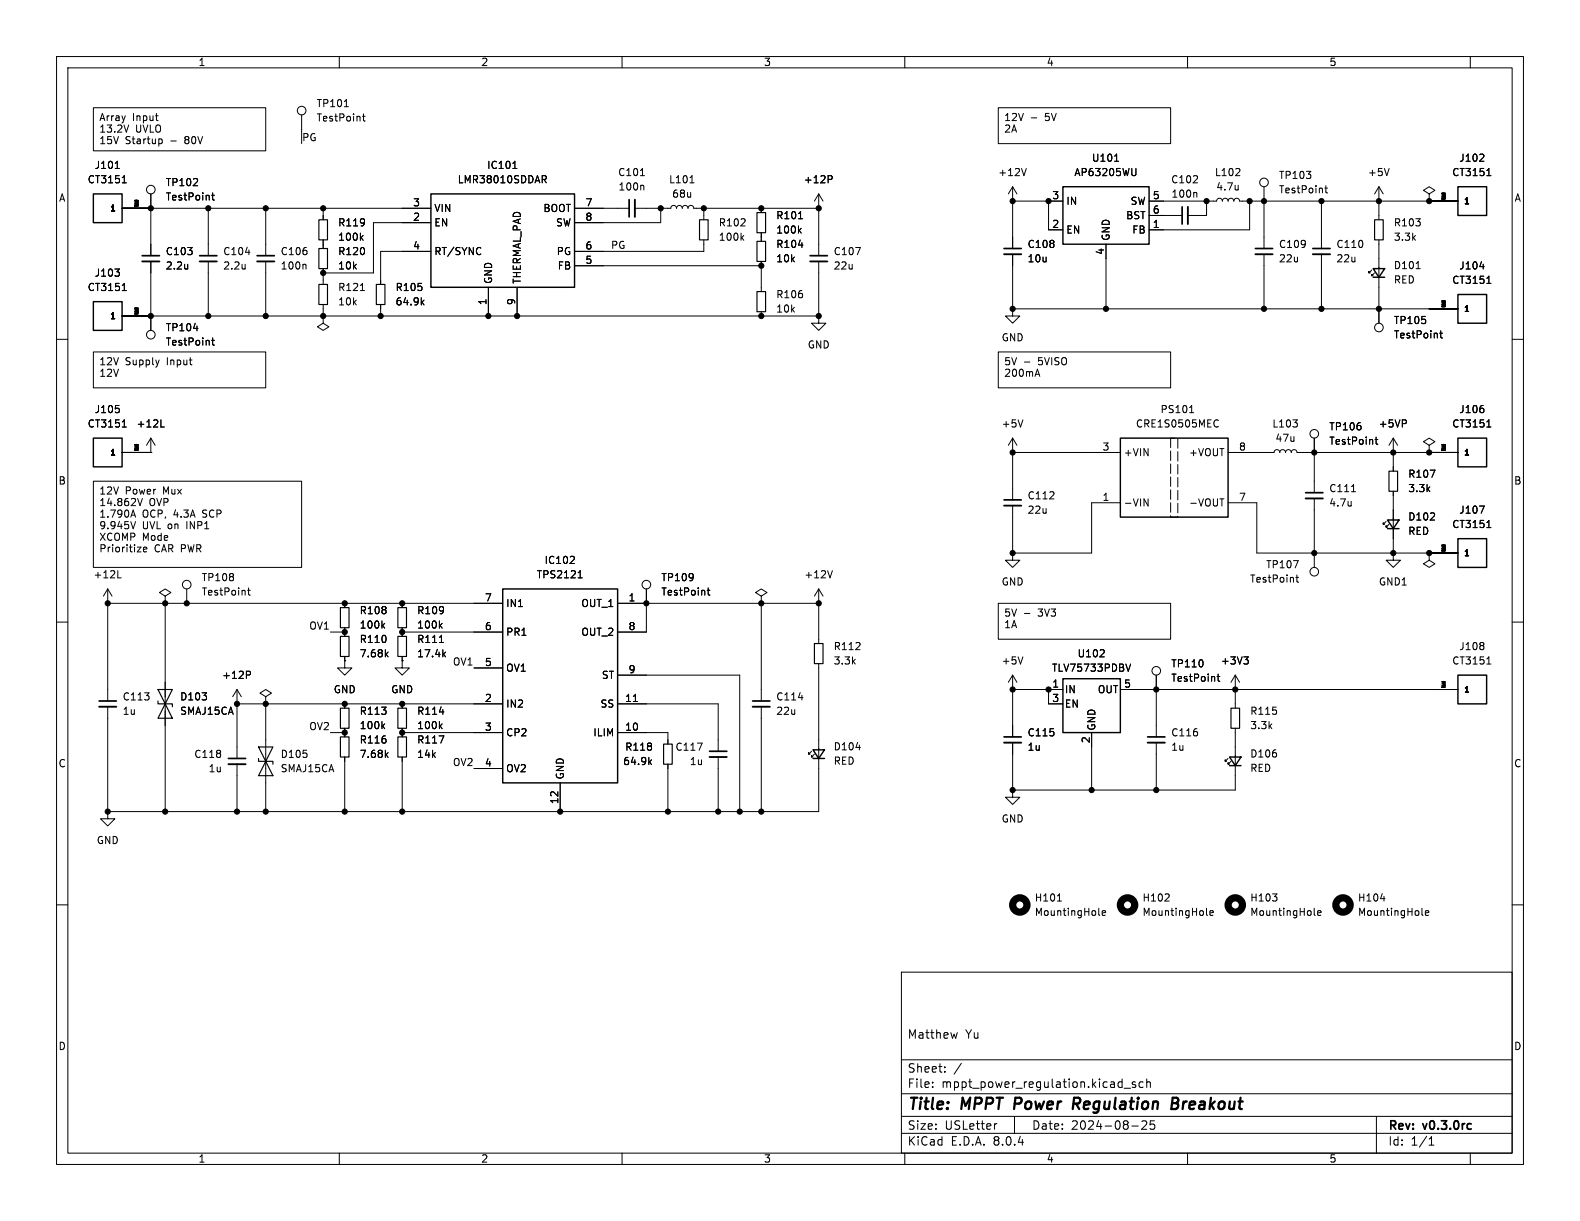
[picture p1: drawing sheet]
<svg xmlns="http://www.w3.org/2000/svg" width="279mm" height="216mm" viewBox="0 0 279 216" stroke-linecap="round" stroke-linejoin="round" font-family="sans-serif">
<g fill="none" stroke="#000" stroke-width=".18">
<path d="M10 10h259.4v195.9h-259.4zM12 12h255.4v191.9h-255.4zM16.5 19.1h30.5v7.6h-30.5zM60 10v2M60.9 18.9h.7M110 10v2M160 10v2M176.5 19.1h30.5v6.3h-30.5zM210 10v2M260 10v2M20.4 29.8h.7M21.6 36.8h54.6"/>
<path d="M21.6 32.3h.7M21.9 31.2l.1-.1v1.2M22.8 22.1l-.5 1.3M26.7 34.3v10.9M27.5 20.5h.5M27.8 21.3h.2M28.2 24.6h.4l.1 .2-.1 .5-.4 .1M36.8 36.8v8.4M37.4 34.5h.5M37.6 34.1v1.1l.3 .2M47 36.8v8.4M53.3 20.3v5.1"/>
<path d="M57.1 36.8v2.1M64.1 20.6h.5M64.3 20.1v1.1l.3 .2M76.2 39.4h-10.2v8.9h-8.9M90.7 29.8h.7M90.9 28.7l.1-.2v1.3M95.9 31.1h.5l.2 .2-.1 .4h-.6M96.2 31.7l.4 .6M101.6 36.8h9.7M112.3 36.8h6.3l.2-.3 .3-.2 .4 .2 .1 .3 .2-.3 .3-.2 .4 .2 .1 .3 .2-.3 .4-.2 .3 .2 .2 .3 .1-.3 .4-.2 .3 .2 .2 .3h22.1M113.2 31.1h.8M113.7 32.8l.2 .1v.7"/>
<path d="M116.8 36.8v2.6h-15.2M122 32.3h.7M124.5 36.8v2.1M134.6 36.8v.8M141.2 38.7h.7M144.8 36.8h.1M144.8 34.3v10.9M144.8 34.3l-.8 1.3M144.8 34.3l.7 1.3M146.4 31.1h.5l.3 .2-.2 .4h-.6M179.1 35.6h.1M179.1 33v10.9"/>
<path d="M179.1 35.6h8.9M179.1 33l-.8 1.3M179.1 33l.7 1.3M181.5 29.8l-.4 1.3M182.4 20.8h.9M185.4 35.6v5h2.6M197.1 28.5h.7M200.9 29.8v1l-.1 .2-.4 .1M203.2 35.6h11.9l.2-.4 .3-.1 .4 .1 .2 .4 .1-.4 .4-.1 .3 .1 .2 .4 .1-.4 .4-.1 .3 .1 .2 .4 .1-.4 .4-.1 .4 .1 .1 .4h38.6M203.2 38.1h5.8M211.5 34l.1 .2v.7M213.4 35.6v2.5h-3.3"/>
<path d="M218.5 31.1h.8M219 32.8v.8M219 33.5h-.1M219.2 29.9v.4M221 35.6v5h-17.8M223.5 33v10.9M233.7 35.6v8.3M234.3 33.3h.5M234.5 32.8v1.1l.3 .2M243.8 35.6h.1M243.8 33v5.9M243.8 33l-.7 1.3"/>
<path d="M243.8 33l.8 1.3M245.7 29.8l-.5 1.3M252.7 34.3l1-.6-1-.7-1 .7 1 .6v1.3M252.7 35.6h.1M262.3 27.3l.1 .2-.1 .3-.7 .7h.8M262.9 31.1h.7M263.2 30l.1-.2v1.3M10 60h2M20.3 47.6h.8l-.4 .5M21 48.1l.1 .2-.1 .5M21.6 55.9h123.2M21.6 51.4h.7"/>
<path d="M21.9 50.3l.1-.2v1.3M26.7 46.2v12.2M33.2 46.7v.9M33.2 47.5h-.1M34.2 58.1h.8M36.8 46.2v9.7M37.6 59.8v1.1l.3 .1M43.4 46.7v.9M43.4 47.5h-.1M43.4 44.6h.8M47 46.2v9.7M53.9 46.7l.2 .2v.7"/>
<path d="M57.1 55.9v1.3l1.1 .6-1.1 .6-1-.6 1-.6M57.1 55.9h.1M57.1 42.4v1.5M57.1 47.5v2.8M57.1 53.8v2.1M63.7 51.4h.8M63.9 42l.3 .5M64.2 41.6l-.5 .5M67.3 53.8v2.1M74.6 53.4l.4 .5M75 53.1l-.5 .5M76.2 44.5h-8.9v5.8"/>
<path d="M85 43.8v.1M85 44.9v.1M86.4 50.8v5.1M91.4 50.8v5.1M101.6 47h33M124.5 42.4v2.1h-22.9M131.2 42l.3 .5M131.5 41.6l-.5 .5M134.6 41.1v1.6M134.6 46.2v5.4M134.6 55.1v.8M141.2 43.3h.8"/>
<path d="M141.3 40.7l.4 .5M141.7 40.4l-.5 .5M144.8 55.9v1.3h1.2l-1.2 1.2-1.3-1.2h1.3M144.8 55.9h.1M144.8 46.2v9.7M151.3 43.8h.8l-.5 1.2M179.1 54.6v1.3h1.2l-1.2 1.3-1.3-1.3h1.3M179.1 54.6h.1M179.1 54.6h78.7M179.1 45v9.6M195.6 43.2v11.4M223.5 45v9.6"/>
<path d="M233.7 45v9.6M242.6 47.8l-.5 .5v-.3v.3h.2M243.1 48.3l-.5 .5v-.3v.3h.2M243.8 42.4v14.8M250.4 47.5h.7M254.6 58.9h.5M254.8 58.5v1.1l.3 .2M261.7 47.1h.8M262.9 50.1h.7M263.2 49l.1-.2v1.3M267.4 60h2M16.5 62.2h30.5v6.4h-30.5z"/>
<path d="M20.4 71.7h.6M21 72.2l.1 .2-.1 .5M21.6 75.5h.7M21.9 74.4l.1-.2v1.3M26.7 77.5v2.5M26.7 77.5l-.8 1.2M26.7 77.5l.7 1.2M28.5 75.5h.6M37.4 60.2h.5M176.5 62.2h30.5v6.4h-30.5zM179.1 77.5v10.9M179.1 77.5l-.8 1.2"/>
<path d="M179.1 77.5l.7 1.2M180.9 74.2l-.4 1.3M181.2 64h.9M183.1 66.2h.7M183.4 65.3l.5 1.2M210.4 73h.7M210.6 71.9l.1-.2v1.3M214.9 74.3l.3-.1 .2 .2M215.4 75.4l-.2 .1-.3-.1M228.6 74.2h.8l-.4 .5M229.4 74.8v.6M232.4 77.5v9.6"/>
<path d="M243.2 77.7h.4M243.3 77.3v1.1l.3 .2M246.4 77.5l-.8 1.2M246.4 77.5v5.8M246.4 77.5l.7 1.2M248.6 74.3l.1 .2-.1 .3M252.7 78.7l1-.6-1-.6-1 .6 1 .6v1.3M262.3 72.2l.1 .2-.1 .5M262.9 75.5h.7M263.2 74.4l.1-.2v1.3M16.5 85.1h36.8v15.2h-36.8zM21.6 80h5.1"/>
<path d="M23.2 91.1h.7M23.5 90.2l.5 1.3M24 92.2l-.5 1.3M24.3 96.7h.6l-.6 .9h.6M24.3 88.1l.5 1.3 .4-1.3M25.4 97.2l.6-.2-.1-.2-.4-.1-.1 .2v.6h.5M26.7 80h.1M101.4 98.4l.2 .2-.1 .3-.7 .7h.8M179.1 97.8v1.3h1.2l-1.2 1.2-1.3-1.2h1.3M179.1 97.8h.1M179.1 80h.1M179.1 80h19"/>
<path d="M179.1 89.4v8.4M198.1 88.9h-5.1v8.9h-13.9M202.3 88.2l.7 1.3v-1.3M215.7 88.2h.7M217.2 80h8.1l.1-.3 .4-.2 .4 .2 .1 .3 .2-.3 .3-.2 .4 .2 .1 .3 .2-.3 .3-.2 .4 .2 .1 .3 .2-.3 .4-.2 .3 .2 .2 .3h28.4M217.2 88.9h5v8.9h35.6M228.7 99.1h.9l-.6 1.3M232.4 88.1v12.2M238.9 88.6v.9M238.9 89.4h.1M239 86.9h.7M245.1 92.2l-.5 .5v-.2v.2h.3"/>
<path d="M245.6 92.7l-.5 .5v-.2v.2h.3M246.4 80h.1M246.4 97.8v1.3h1.2l-1.2 1.2-1.3-1.2h1.3M246.4 97.8h.1M246.4 86.9v10.9M252.7 80h.1M252.7 97.8v1.3l1 .6-1 .6-1-.6 1-.6M252.7 97.8h.1M252.9 83.1h.8l-.5 1.3M261.6 89.5h.9l-.6 1.2M262.9 93.3h.7M263.2 92.2l.1-.2v1.3"/>
<path d="M10 110h2M19 106.7h.1M19 104.1v19.9M19 104.1l-.7 1.3M19 104.1l.8 1.3M19 106.7h69.9M20.8 102.2h.6M29.2 105.4l1-.6-1-.7-1 .7 1 .6v1.3M29.2 106.7h.1M29.2 106.7v36.8M33 104.1v2.6M43.6 118.7h.5l.2 .2-.1 .4-.6 .1"/>
<path d="M43.8 104.4h.5M44 104v1l.3 .2M58.4 111.8h2.6M61 116.8v1.3h1.2l-1.2 1.3-1.3-1.3h1.3M61 116.8h.1M61 106.7v.7M61 111v1.5M61 116.1v.7M67.7 110.6l.3 .5M68 110.2l-.5 .5M68.3 115.7l.3 .4M68.6 115.3l-.5 .5"/>
<path d="M71.1 116.8v1.3h1.3l-1.3 1.3-1.3-1.3h1.3M71.1 116.8h.1M71.1 106.7v.7M71.1 111v1.5M71.1 116.1v.7M71.1 111.8h17.8M77.7 113.6h.7M77.8 110.6l.4 .5M78.2 110.2l-.5 .5M78.4 115.7l.4 .4M78.8 115.3l-.5 .5M83.8 118.1h5.1"/>
<path d="M102.2 102.2h.8M102.4 101.2l.2-.3v1.3M109.2 119.4h21.6v24.1M109.2 106.7h35.6M114.3 104.1v7.7h-5.1M125.1 104.4h.4M125.2 104v1l.3 .2M134.6 105.4l1-.6-1-.7-1 .7 1 .6v1.3M134.6 106.7h.1M134.6 106.7v17.3M144.8 106.7h.1M144.8 104.1v9.7"/>
<path d="M144.8 117.3v26.2h-125.8M144.8 104.1l-.8 1.3M144.8 104.1l.7 1.3M147.2 100.9l-.4 1.3M176.5 106.7h30.5v6.3h-30.5zM179.1 119.4v10.9M179.1 119.4l-.8 1.3M179.1 119.4l.7 1.3M180.9 116.1l-.4 1.3M181.2 108.5h.9M194.5 116.1h.8M195.2 115v.4"/>
<path d="M199.1 117.4l.4 1.3 .4-1.3M204.5 119.4v10.9M215.2 119.6h.5M215.4 119.2v1.1l.3 .2M218.4 119.4l-.7 1.3M218.4 119.4v5.8M218.4 119.4l.8 1.3M220 116.1h.7l-.4 .5M220.5 116.6l.2 .3v.3l-.2 .2M229.2 102.1h.4M229.3 101.7v1.1l.3 .1M262.3 113.7l.1 .2-.1 .2"/>
<path d="M262.3 114.2l.1 .2-.1 .4M262.9 117.4h.7M263.2 116.3l.1-.2v1.3M267.4 110h2M19 125v18.5M41.9 124.5h.1M41.9 121.9l-.8 1.3M41.9 121.9v12.2M41.9 135.1v8.4M41.9 121.9l.8 1.3M41.9 124.5h47M47 123.2l1-.6-1-.7-1 .7 1 .6v1.3"/>
<path d="M47 124.5h.1M47 124.5v19M58.4 129.5h2.6M61 124.5v.7M61 128.8v1.5M61 133.9v9.6M67.7 128.4l.3 .4M68 128l-.5 .5M68.3 133.4l.3 .5M68.6 133.1l-.5 .5M71.1 124.5v.7M71.1 128.8v1.5"/>
<path d="M71.1 133.9v9.6M71.1 129.5h17.8M77.6 130.1h.9l-.6 1.3M77.7 125.9h.8M77.8 128.4l.4 .4M78.2 128l-.5 .5M83.8 135.9h5.1M99.1 138.4v5.1M109.2 124.5h17.8v8.3M109.2 129.5h8.9v2.1M112 124h.7M114.9 134.7l.3 .5"/>
<path d="M115.2 134.4l-.5 .4M118.1 135.1v8.4M123.3 131.4h.9l-.6 1.3M127 133.9v9.6M134.6 125v18.5M141.2 123.4h.8M143.5 132.8l-.5 .6v-.3v.3h.3M144 133.4l-.5 .5v-.3v.3h.3M151.4 132.2h.7M179.1 139.7v1.3h1.2l-1.2 1.2-1.3-1.2h1.3M179.1 139.7h.1M179.1 121.9h.1"/>
<path d="M179.1 121.9h8.9M179.1 131.3v8.4M185.4 121.9v2.6h2.6M193 129.5v10.2M198.1 121.9h59.7M204.5 131.3v8.4M217.2 134.1l-.5 .5v-.2v.2h.2M217.7 134.6l-.5 .5v-.2v.2h.2M218.4 121.9h.1M218.4 128.8v10.9h-39.3M10 160h2M19 143.5v1.3h1.3l-1.3 1.3-1.2-1.3h1.2"/>
<path d="M19 143.5h.1M187 159.3h.7M206 159.3h.8M206.7 158.2v.4M225 158.1h.8l-.4 .4M225.7 158.7v.5M244.1 158.9h.8M267.4 160h2M159.4 171.9h108v32h-108zM194.3 161.7l.2 .2M194.9 161.4l.6-.1-.1-.2-.3-.1-.2 .2 .1 .6h.4M213.3 161.7l.2 .2"/>
<path d="M214 161.4l.6-.1-.1-.2-.4-.1-.1 .2v.6h.5M232.4 161.7l.2 .2M233 161.4l.6-.1-.1-.2-.3-.1-.2 .2 .1 .6h.4M251.4 161.7l.2 .2M252.1 161.4l.6-.1-.1-.2-.4-.1-.1 .2v.6h.5M159.4 197.4h108M159.4 193.4h108M159.4 187.4h108M164.9 192.1v.2M164.9 191.4v.1M167.1 189.4v.2M167.1 188.7v.1"/>
<path d="M169.3 182.6l-.3 1-.3-.7M170 188l-1.3 1.9M176.3 198.7l-.3 .1M179.4 197.4v3M198.8 192.4h1.1M200.1 199.1h1.2M200.8 191.4l-.4-.1-.2 .2 .1 .2 .5 .2v.3h-.6M202.1 191.4l-.4-.1-.3 .3v.4l.2 .2h.5M202.7 198.3v.5l-.8 .9h.9M202.8 190.8v1.5M202.8 191.4l.2-.1 .4 .1v.9M203.4 198.2v.7l.2-.1h.5l.1 .6-.3 .3-.5-.2"/>
<path d="M243.4 197.4v6.5M60 203.9v2M110 203.9v2M159.4 200.4h108M160 203.9v2M210 203.9v2M252.7 202.5h.9M252.7 201.4l.4-.4v1.5M260 203.9v2"/>
<circle cx="53.3" cy="19.6" r=".76"/>
<circle cx="26.7" cy="33.5" r=".76"/>
<circle cx="223.5" cy="32.3" r=".76"/>
<circle cx="26.7" cy="59.2" r=".76"/>
<circle cx="243.8" cy="57.9" r=".76"/>
<circle cx="232.4" cy="76.7" r=".76"/>
<circle cx="33" cy="103.4" r=".76"/>
<circle cx="114.3" cy="103.4" r=".76"/>
<circle cx="204.5" cy="118.6" r=".76"/>
<circle cx="232.4" cy="101.1" r=".76"/>
</g>
<path d="M179.6 194.1l-.3 2M190.3 195.2l.5 .9M190.7 194.1h-.8l-.2 2M190.8 195.1l-1 .1M207.3 195.1h.6M207.4 194.1h.6a.49 .49 0 0 1 .4 .5 .49 .49 0 0 1-.5 .5l.3 .1a.58 .58 0 0 1-.3 .9h-.8z" fill="none" stroke="#000" stroke-width=".4"/>
<g fill="none" stroke="#000" stroke-width="1.3">
<circle cx="180.3" cy="160" r="1.27"/>
<circle cx="199.4" cy="160" r="1.27"/>
<circle cx="218.4" cy="160" r="1.27"/>
<circle cx="237.5" cy="160" r="1.27"/>
</g>
<g fill="none" stroke="#000" stroke-width=".2">
<path d="M56.4 38.9h1.5v3.5h-1.5zM123.7 38.9h1.5v3.5h-1.5zM133.9 37.6h1.5v3.5h-1.5zM243.1 38.9h1.5v3.5h-1.5zM56.4 43.9h1.5v3.6h-1.5zM56.4 50.3h1.5v3.5h-1.5zM66.5 50.3h1.6v3.5h-1.6zM133.9 42.7h1.5v3.5h-1.5zM133.9 51.6h1.5v3.5h-1.5zM245.6 83.3h1.5v3.6h-1.5zM60.2 107.4h1.5v3.6h-1.5zM60.2 112.5h1.5v3.6h-1.5z"/>
<path d="M70.4 112.5h1.5v3.6h-1.5zM70.4 107.4h1.5v3.6h-1.5zM144 113.8h1.5v3.5h-1.5zM27.9 124v.5h2.6v.5M27.9 121.9h2.6l-1.3 2.6zM29.2 124.5l1.3 2.5h-2.6zM45.7 134.1v.5h2.6v.5M45.7 132.1h2.6l-1.3 2.5zM47 134.6l1.3 2.6h-2.6zM60.2 125.2h1.5v3.6h-1.5zM60.2 130.3h1.5v3.6h-1.5zM70.4 125.2h1.5v3.6h-1.5z"/>
<path d="M70.4 130.3h1.5v3.6h-1.5zM117.3 131.6h1.6v3.5h-1.6zM217.7 125.2h1.5v3.6h-1.5z"/>
</g>
<g fill="none" stroke="#000" stroke-width=".33">
<path d="M112.3 35.3v3.1M210.1 36.6v3M25.1 46.2h3.1M35.3 46.2h3.1M45.5 46.2h3M143.3 46.2h3M177.5 45h3.1M222 45h3M232.2 45h3M177.5 89.4h3.1M230.9 88.1h3M17.5 125h3.1"/>
<path d="M40.4 135.1h3M125.5 133.9h3M133.1 125h3M177.5 131.3h3.1M202.9 131.3h3.1"/>
</g>
<g fill="none" stroke="#000" stroke-width=".3">
<path d="M111.3 35.3v3.1M209 36.6v3M25.1 45.2h3.1M35.3 45.2h3.1M45.5 45.2h3M143.3 45.2h3M177.5 43.9h3.1M222 43.9h3M232.2 43.9h3M177.5 88.4h3.1M230.9 87.1h3M17.5 124h3.1"/>
<path d="M40.4 134.1h3M125.5 132.8h3M133.1 124h3M177.5 130.3h3.1M202.9 130.3h3.1"/>
</g>
<g fill="none" stroke="#000" stroke-width=".25">
<path d="M16.5 34.3h5.1v5.1h-5.1zM76.2 34.3h25.4v16.5h-25.4zM188 33h15.2v10.2h-15.2zM257.8 33h5.1v5.1h-5.1zM16.5 53.3h5.1v5.1h-5.1zM242.8 47.5h2.1l-1.1 1.5zM242.8 49h2.1M257.8 52.1h5.1v5.1h-5.1zM16.5 77.5h5.1v5.1h-5.1zM198.1 77.5h19.1v13.9h-19.1zM257.8 77.5h5.1v5.1h-5.1zM245.4 91.9h2l-1 1.6z"/>
<path d="M245.4 93.5h2M257.8 95.3h5.1v5h-5.1zM88.9 104.1h20.3v34.3h-20.3zM257.8 119.4h5.1v5.1h-5.1zM143.8 132.6h2l-1 1.5zM143.8 134.1h2M188 120h10.1v9.5h-10.1zM217.4 133.9h2.1l-1.1 1.5zM217.4 135.4h2.1"/>
</g>
<path d="M207 77.5v13.9h1.3v-13.9h-1.3" fill="none" stroke="#000" stroke-width=".18" stroke-dasharray="1.7 .6"/>
<g fill="#000" stroke="#000" stroke-width=".18">
<circle cx="26.7" cy="36.8" r=".46"/>
<circle cx="36.8" cy="36.8" r=".46"/>
<circle cx="47" cy="36.8" r=".46"/>
<circle cx="57.1" cy="36.8" r=".46"/>
<circle cx="116.8" cy="36.8" r=".46"/>
<circle cx="124.5" cy="36.8" r=".46"/>
<circle cx="134.6" cy="36.8" r=".46"/>
<circle cx="144.8" cy="36.8" r=".46"/>
<circle cx="179.1" cy="35.6" r=".46"/>
<circle cx="185.4" cy="35.6" r=".46"/>
<circle cx="213.4" cy="35.6" r=".46"/>
<circle cx="221" cy="35.6" r=".46"/>
<circle cx="223.5" cy="35.6" r=".46"/>
<circle cx="233.7" cy="35.6" r=".46"/>
<circle cx="243.8" cy="35.6" r=".46"/>
<circle cx="252.7" cy="35.6" r=".46"/>
<circle cx="26.7" cy="55.9" r=".46"/>
<circle cx="36.8" cy="55.9" r=".46"/>
<circle cx="47" cy="55.9" r=".46"/>
<circle cx="57.1" cy="48.3" r=".46"/>
<circle cx="57.1" cy="55.9" r=".46"/>
<circle cx="67.3" cy="55.9" r=".46"/>
<circle cx="86.4" cy="55.9" r=".46"/>
<circle cx="91.4" cy="55.9" r=".46"/>
<circle cx="134.6" cy="47" r=".46"/>
<circle cx="134.6" cy="55.9" r=".46"/>
<circle cx="144.8" cy="55.9" r=".46"/>
<circle cx="179.1" cy="54.6" r=".46"/>
<circle cx="195.6" cy="54.6" r=".46"/>
<circle cx="223.5" cy="54.6" r=".46"/>
<circle cx="233.7" cy="54.6" r=".46"/>
<circle cx="243.8" cy="54.6" r=".46"/>
<circle cx="179.1" cy="97.8" r=".46"/>
<circle cx="179.1" cy="80" r=".46"/>
<circle cx="232.4" cy="80" r=".46"/>
<circle cx="232.4" cy="97.8" r=".46"/>
<circle cx="246.4" cy="97.8" r=".46"/>
<circle cx="246.4" cy="80" r=".46"/>
<circle cx="252.7" cy="80" r=".46"/>
<circle cx="252.7" cy="97.8" r=".46"/>
<circle cx="19" cy="106.7" r=".46"/>
<circle cx="29.2" cy="106.7" r=".46"/>
<circle cx="33" cy="106.7" r=".46"/>
<circle cx="61" cy="106.7" r=".46"/>
<circle cx="61" cy="111.8" r=".46"/>
<circle cx="71.1" cy="106.7" r=".46"/>
<circle cx="71.1" cy="111.8" r=".46"/>
<circle cx="114.3" cy="106.7" r=".46"/>
<circle cx="134.6" cy="106.7" r=".46"/>
<circle cx="144.8" cy="106.7" r=".46"/>
<circle cx="41.9" cy="124.5" r=".46"/>
<circle cx="47" cy="124.5" r=".46"/>
<circle cx="61" cy="124.5" r=".46"/>
<circle cx="61" cy="129.5" r=".46"/>
<circle cx="71.1" cy="124.5" r=".46"/>
<circle cx="71.1" cy="129.5" r=".46"/>
<circle cx="179.1" cy="139.7" r=".46"/>
<circle cx="179.1" cy="121.9" r=".46"/>
<circle cx="185.4" cy="121.9" r=".46"/>
<circle cx="193" cy="139.7" r=".46"/>
<circle cx="204.5" cy="139.7" r=".46"/>
<circle cx="204.5" cy="121.9" r=".46"/>
<circle cx="218.4" cy="121.9" r=".46"/>
<circle cx="19" cy="143.5" r=".46"/>
<circle cx="29.2" cy="143.5" r=".46"/>
<circle cx="41.9" cy="143.5" r=".46"/>
<circle cx="47" cy="143.5" r=".46"/>
<circle cx="61" cy="143.5" r=".46"/>
<circle cx="71.1" cy="143.5" r=".46"/>
<circle cx="99.1" cy="143.5" r=".46"/>
<circle cx="118.1" cy="143.5" r=".46"/>
<circle cx="127" cy="143.5" r=".46"/>
<circle cx="130.8" cy="143.5" r=".46"/>
<circle cx="134.6" cy="143.5" r=".46"/>
</g>
<g font-size="2.8">
<text x="160.4" y="196.8">Title:</text>
<text x="170.1" y="196.8">MPPT</text>
<text x="180.2" y="196.8">Power</text>
<text x="191.4" y="196.8">Regulation</text>
<text x="209.6" y="196.8">Breakout</text>
</g>
<g font-size="2.1">
<text x="160.4" y="183.9">Matthew</text>
<text x="170.7" y="183.9">Yu</text>
<text x="160.4" y="189.9">Sheet:</text>
<text x="160.4" y="192.6">File:</text>
<text x="166.5" y="192.6">mppt_power_regulation.kicad_sch</text>
<text x="160.4" y="202.8">KiCad</text>
<text x="160.4" y="200">Size:</text>
<text x="167.1" y="200">USLetter</text>
<text x="168.1" y="202.8">E.D.A.</text>
<text x="175.7" y="202.8">8.0.4</text>
<text x="182.4" y="200">Date:</text>
<text x="189.4" y="200">2024-08-25</text>
<text x="245.4" y="200.2">Rev:</text>
<text x="245.4" y="202.8">Id:</text>
<text x="249.5" y="202.8">1/1</text>
<text x="251.8" y="200.2">v0.3.0rc</text>
</g>
<g font-size="1.8">
<text x="35" y="11.9">1</text>
<text x="85" y="11.9">2</text>
<text x="135" y="11.9">3</text>
<text x="185" y="11.9">4</text>
<text x="235" y="11.9">5</text>
<text x="17.5" y="21.7">Array</text>
<text x="17.5" y="23.8">13.2V</text>
<text x="23.4" y="21.7">Input</text>
<text x="24" y="23.8">UVLO</text>
<text x="55.9" y="19.2">TP101</text>
<text x="55.9" y="21.7">TestPoint</text>
<text x="177.5" y="21.7">12V</text>
<text x="177.5" y="23.8">2A</text>
<text x="184.9" y="21.7">5V</text>
<text x="17.5" y="25.8">15V</text>
<text x="22.1" y="25.8">Startup</text>
<text x="30.2" y="25.8">-</text>
<text x="32.9" y="25.8">80V</text>
<text x="53.3" y="25.1">PG</text>
<text x="193" y="28.8">U101</text>
<text x="257.9" y="28.8">J102</text>
<text x="10.3" y="35.9">A</text>
<text x="15.4" y="32.6">CT3151</text>
<text x="16.7" y="30.1">J101</text>
<text x="29.2" y="33.1">TP102</text>
<text x="29.2" y="35.7">TestPoint</text>
<text x="80.8" y="32.6">LMR38010SDDAR</text>
<text x="86" y="30.1">IC101</text>
<text x="109.2" y="31.3">C101</text>
<text x="109.3" y="33.9">100n</text>
<text x="118.2" y="32.6">L101</text>
<text x="118.8" y="35.2">68u</text>
<text x="142" y="32.6">+12P</text>
<text x="176.4" y="31.3">+12V</text>
<text x="186" y="35.3">3</text>
<text x="189.9" y="31.3">AP63205WU</text>
<text x="203.8" y="35.3">5</text>
<text x="207" y="32.6">C102</text>
<text x="207.1" y="35.2">100n</text>
<text x="214.7" y="31.3">L102</text>
<text x="215" y="33.9">4.7u</text>
<text x="226.1" y="31.9">TP103</text>
<text x="226.1" y="34.4">TestPoint</text>
<text x="241.8" y="31.3">+5V</text>
<text x="256.7" y="31.3">CT3151</text>
<text x="267.7" y="35.9">A</text>
<text x="59.7" y="40.2">R119</text>
<text x="73" y="39.1">2</text>
<text x="73" y="36.6">3</text>
<text x="76.7" y="40.2">EN</text>
<text x="76.7" y="37.7">VIN</text>
<text x="96" y="37.7">BOOT</text>
<text x="98.2" y="40.2">SW</text>
<text x="103.4" y="36.6">7</text>
<text x="103.4" y="39.1">8</text>
<text x="127" y="40.2">R102</text>
<text x="137.2" y="39">R101</text>
<text x="137.2" y="41.5">100k</text>
<text x="186" y="40.4">2</text>
<text x="188.5" y="41.5">EN</text>
<text x="188.5" y="36.4">IN</text>
<text x="199" y="39">BST</text>
<text x="199.8" y="36.4">SW</text>
<text x="200.1" y="41.5">FB</text>
<text x="203.8" y="40.4">1</text>
<text x="203.8" y="37.8">6</text>
<text x="246.4" y="40.2">R103</text>
<text x="29.2" y="45.3">C103</text>
<text x="29.2" y="47.9">2.2u</text>
<text x="39.4" y="45.3">C104</text>
<text x="39.4" y="47.9">2.2u</text>
<text x="49.5" y="45.3">C106</text>
<text x="49.5" y="47.9">100n</text>
<text x="59.7" y="45.3">R120</text>
<text x="59.7" y="47.9">10k</text>
<text x="59.7" y="42.8">100k</text>
<text x="73" y="44.2">4</text>
<text x="76.7" y="45.3">RT/SYNC</text>
<text x="98.3" y="45.3">PG</text>
<text x="98.5" y="47.9">FB</text>
<text x="103.4" y="46.7">5</text>
<text x="103.4" y="44.2">6</text>
<text x="107.9" y="44.1">PG</text>
<text x="127" y="42.8">100k</text>
<text x="137.2" y="44">R104</text>
<text x="137.2" y="46.6">10k</text>
<text x="147.3" y="45.3">C107</text>
<text x="147.3" y="47.9">22u</text>
<text x="181.6" y="44">C108</text>
<text x="181.6" y="46.6">10u</text>
<text x="195.3" y="45.2" transform="rotate(-90 195.3 45.2)">4</text>
<text x="196.4" y="42.7" transform="rotate(-90 196.4 42.7)">GND</text>
<text x="226.1" y="44">C109</text>
<text x="226.1" y="46.6">22u</text>
<text x="236.2" y="44">C110</text>
<text x="236.2" y="46.6">22u</text>
<text x="246.4" y="47.8">D101</text>
<text x="246.4" y="42.8">3.3k</text>
<text x="257.9" y="47.9">J104</text>
<text x="15.4" y="51.7">CT3151</text>
<text x="16.7" y="49.1">J103</text>
<text x="59.7" y="51.7">R121</text>
<text x="69.9" y="51.7">R105</text>
<text x="87.2" y="50.3" transform="rotate(-90 87.2 50.3)">GND</text>
<text x="92.3" y="50.3" transform="rotate(-90 92.3 50.3)">THERMAL_PAD</text>
<text x="137.2" y="52.9">R106</text>
<text x="246.4" y="50.3">RED</text>
<text x="256.7" y="50.4">CT3151</text>
<text x="29.2" y="58.8">TP104</text>
<text x="59.7" y="54.2">10k</text>
<text x="69.9" y="54.2">64.9k</text>
<text x="86.1" y="54" transform="rotate(-90 86.1 54)">1</text>
<text x="91.2" y="54" transform="rotate(-90 91.2 54)">9</text>
<text x="137.2" y="55.5">10k</text>
<text x="246.4" y="57.5">TP105</text>
<text x="17.5" y="64.9">12V</text>
<text x="22.1" y="64.9">Supply</text>
<text x="29.2" y="61.3">TestPoint</text>
<text x="29.6" y="64.9">Input</text>
<text x="142.7" y="61.8">GND</text>
<text x="177" y="60.6">GND</text>
<text x="177.5" y="64.9">5V</text>
<text x="183.7" y="64.9">5VISO</text>
<text x="246.4" y="60">TestPoint</text>
<text x="17.5" y="67">12V</text>
<text x="177.5" y="67">200mA</text>
<text x="15.4" y="75.8">CT3151</text>
<text x="16.7" y="73.3">J105</text>
<text x="24.1" y="75.8">+12L</text>
<text x="177" y="75.8">+5V</text>
<text x="200.8" y="75.8">CRE1S0505MEC</text>
<text x="205.1" y="73.3">PS101</text>
<text x="224.9" y="75.8">L103</text>
<text x="235" y="76.3">TP106</text>
<text x="243.7" y="75.8">+5VP</text>
<text x="256.7" y="75.8">CT3151</text>
<text x="257.9" y="73.3">J106</text>
<text x="194.9" y="79.8">3</text>
<text x="198.6" y="80.9">+VIN</text>
<text x="210.2" y="80.9">+VOUT</text>
<text x="219" y="79.8">8</text>
<text x="225.4" y="78.3">47u</text>
<text x="235" y="78.8">TestPoint</text>
<text x="10.3" y="85.9">B</text>
<text x="17.5" y="87.8">12V</text>
<text x="17.5" y="89.8">14.862V</text>
<text x="22.1" y="87.8">Power</text>
<text x="26.4" y="89.8">OVP</text>
<text x="28.9" y="87.8">Mux</text>
<text x="181.6" y="88.5">C112</text>
<text x="194.9" y="88.6">1</text>
<text x="198.6" y="89.8">-VIN</text>
<text x="210.2" y="89.8">-VOUT</text>
<text x="219" y="88.6">7</text>
<text x="235" y="87.2">C111</text>
<text x="235" y="89.8">4.7u</text>
<text x="248.9" y="84.7">R107</text>
<text x="248.9" y="87.2">3.3k</text>
<text x="267.7" y="85.9">B</text>
<text x="17.5" y="91.9">1.790A</text>
<text x="17.5" y="93.9">9.945V</text>
<text x="17.5" y="95.9">XCOMP Mode</text>
<text x="25.2" y="91.9">OCP,</text>
<text x="25.2" y="93.9">UVL on</text>
<text x="30.8" y="91.9">4.3A</text>
<text x="33.3" y="93.9">INP1</text>
<text x="36.1" y="91.9">SCP</text>
<text x="181.6" y="91">22u</text>
<text x="248.9" y="92.2">D102</text>
<text x="248.9" y="94.8">RED</text>
<text x="256.7" y="93.6">CT3151</text>
<text x="257.9" y="91">J107</text>
<text x="17.5" y="98">Prioritize</text>
<text x="27.3" y="98">CAR PWR</text>
<text x="96.2" y="99.9">IC102</text>
<text x="223.8" y="100.7">TP107</text>
<text x="16.4" y="102.5">+12L</text>
<text x="35.6" y="103">TP108</text>
<text x="35.6" y="105.5">TestPoint</text>
<text x="85.7" y="106.4">7</text>
<text x="89.4" y="107.5">IN1</text>
<text x="94.8" y="102.5">TPS2121</text>
<text x="102.7" y="107.5">OUT_1</text>
<text x="111.1" y="106.4">1</text>
<text x="116.8" y="103">TP109</text>
<text x="116.8" y="105.5">TestPoint</text>
<text x="142.1" y="102.5">+12V</text>
<text x="177" y="103.7">GND</text>
<text x="220.9" y="103.2">TestPoint</text>
<text x="243.7" y="103.7">GND1</text>
<text x="54.6" y="111.4">OV1</text>
<text x="63.5" y="108.8">R108</text>
<text x="63.5" y="113.9">R110</text>
<text x="63.5" y="111.4">100k</text>
<text x="73.7" y="113.9">R111</text>
<text x="73.7" y="108.8">R109</text>
<text x="73.7" y="111.4">100k</text>
<text x="85.7" y="111.5">6</text>
<text x="89.4" y="112.6">PR1</text>
<text x="102.7" y="112.6">OUT_2</text>
<text x="111.1" y="111.5">8</text>
<text x="177.5" y="109.4">5V</text>
<text x="177.5" y="111.4">1A</text>
<text x="183.7" y="109.4">3V3</text>
<text x="63.5" y="116.4">7.68k</text>
<text x="73.7" y="116.4">17.4k</text>
<text x="80" y="117.8">OV1</text>
<text x="85.7" y="117.9">5</text>
<text x="89.4" y="119">OV1</text>
<text x="111.1" y="119.1">9</text>
<text x="147.3" y="115.2">R112</text>
<text x="147.3" y="117.7">3.3k</text>
<text x="177" y="117.7">+5V</text>
<text x="185.9" y="119">TLV75733PDBV</text>
<text x="190.5" y="116.4">U102</text>
<text x="207" y="118.2">TP110</text>
<text x="215.8" y="117.7">+3V3</text>
<text x="256.7" y="117.7">CT3151</text>
<text x="257.9" y="115.2">J108</text>
<text x="21.6" y="124.1">C113</text>
<text x="31.8" y="124.1">D103</text>
<text x="39.2" y="120.2">+12P</text>
<text x="58.9" y="122.8">GND</text>
<text x="69.1" y="122.8">GND</text>
<text x="85.7" y="124.2">2</text>
<text x="89.4" y="125.3">IN2</text>
<text x="106.1" y="125.3">SS</text>
<text x="106.3" y="120.2">ST</text>
<text x="110.4" y="124.2">11</text>
<text x="137.2" y="124.1">C114</text>
<text x="186" y="121.7">1</text>
<text x="186" y="124.2">3</text>
<text x="188.2" y="122.8">IN</text>
<text x="188.2" y="125.3">EN</text>
<text x="194" y="122.8">OUT</text>
<text x="198.7" y="121.7">5</text>
<text x="207" y="120.8">TestPoint</text>
<text x="21.6" y="126.6">1u</text>
<text x="31.8" y="126.6">SMAJ15CA</text>
<text x="54.6" y="129.2">OV2</text>
<text x="63.5" y="126.6">R113</text>
<text x="63.5" y="131.7">R116</text>
<text x="63.5" y="129.1">100k</text>
<text x="73.7" y="126.6">R114</text>
<text x="73.7" y="131.7">R117</text>
<text x="73.7" y="129.1">100k</text>
<text x="85.7" y="129.3">3</text>
<text x="89.4" y="130.4">CP2</text>
<text x="104.8" y="130.4">ILIM</text>
<text x="110.4" y="129.3">10</text>
<text x="137.2" y="126.6">22u</text>
<text x="181.6" y="130.4">C115</text>
<text x="192.8" y="131.5" transform="rotate(-90 192.8 131.5)">2</text>
<text x="193.9" y="129.3" transform="rotate(-90 193.9 129.3)">GND</text>
<text x="207" y="130.4">C116</text>
<text x="221" y="126.6">R115</text>
<text x="221" y="129.1">3.3k</text>
<text x="10.3" y="135.9">C</text>
<text x="34.3" y="134.2">C118</text>
<text x="36.8" y="136.8">1u</text>
<text x="49.5" y="134.2">D105</text>
<text x="49.5" y="136.8">SMAJ15CA</text>
<text x="63.5" y="134.2">7.68k</text>
<text x="73.7" y="134.2">14k</text>
<text x="80" y="135.5">OV2</text>
<text x="85.7" y="135.6">4</text>
<text x="89.4" y="136.8">OV2</text>
<text x="99.9" y="137.9" transform="rotate(-90 99.9 137.9)">GND</text>
<text x="110.1" y="135.5">64.9k</text>
<text x="110.5" y="132.9">R118</text>
<text x="119.3" y="132.9">C117</text>
<text x="121.9" y="135.5">1u</text>
<text x="147.3" y="132.9">D104</text>
<text x="147.3" y="135.4">RED</text>
<text x="181.6" y="132.9">1u</text>
<text x="207" y="132.9">1u</text>
<text x="221" y="134.1">D106</text>
<text x="221" y="136.7">RED</text>
<text x="267.7" y="135.9">C</text>
<text x="98.8" y="142.3" transform="rotate(-90 98.8 142.3)">12</text>
<text x="17" y="149.5">GND</text>
<text x="177" y="145.6">GND</text>
<text x="182.9" y="159.6">H101</text>
<text x="201.9" y="159.6">H102</text>
<text x="221" y="159.6">H103</text>
<text x="240" y="159.6">H104</text>
<text x="182.9" y="162.2">MountingHole</text>
<text x="201.9" y="162.2">MountingHole</text>
<text x="221" y="162.2">MountingHole</text>
<text x="240" y="162.2">MountingHole</text>
<text x="10.3" y="185.9">D</text>
<text x="267.7" y="185.9">D</text>
<text x="35" y="205.8">1</text>
<text x="85" y="205.8">2</text>
<text x="135" y="205.8">3</text>
<text x="185" y="205.8">4</text>
<text x="235" y="205.8">5</text>
</g>
<g font-size="1.4">
<text x="254.7" y="35.3">1</text>
<text x="19.4" y="37.6">1</text>
<text x="23.5" y="36.6">1</text>
<text x="258.8" y="36.3">1</text>
<text x="19.4" y="56.6">1</text>
<text x="23.5" y="55.6">1</text>
<text x="254.7" y="54.4">1</text>
<text x="258.8" y="55.3">1</text>
<text x="19.4" y="80.7">1</text>
<text x="23.5" y="79.8">1</text>
<text x="254.7" y="79.8">1</text>
<text x="258.8" y="80.7">1</text>
<text x="254.7" y="97.5">1</text>
<text x="258.8" y="98.5">1</text>
<text x="254.7" y="121.7">1</text>
<text x="258.8" y="122.7">1</text>
</g>
</svg>
